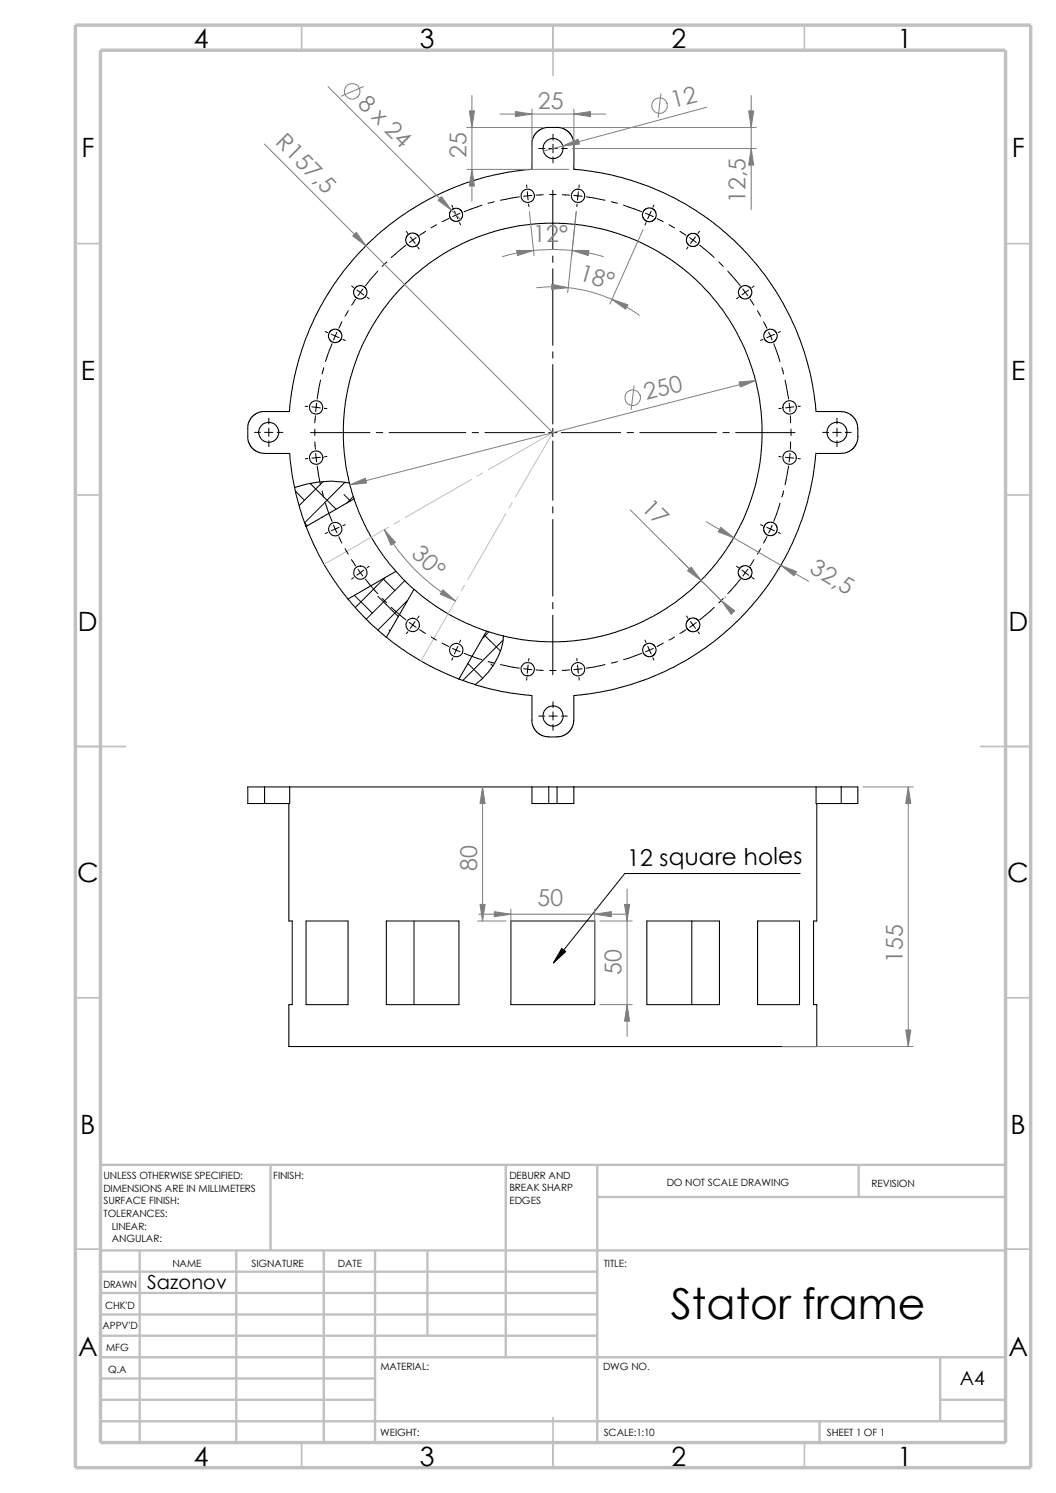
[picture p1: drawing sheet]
<svg xmlns="http://www.w3.org/2000/svg" width="210mm" height="297mm" viewBox="0 0 210 297" stroke-linecap="round" stroke-linejoin="round" font-family="sans-serif">
<g fill="none" stroke="#c0c0c0" stroke-width=".34">
<path d="M60 5v5M110 5v10M160 5v5M15 48.5h5M200 48.5h5M15 98.5h5M200 98.5h5M15 148.5h10M195 148.5h10M15 198.5h5M200 198.5h5M15 248.5h5"/>
<path d="M200 248.5h5M60 287v5M110 282v10M160 287v5"/>
</g>
<g fill="none" stroke="#c0c0c0" stroke-width=".47">
<path d="M53.8 231.7v17.1M100.6 231.7v38.3M118.8 231.7v55.3M118.8 238.1h81.2M170.8 231.7v6.4M200 231.7h-180v55.3M20 253h98.8M20 257.2h98.8M20 248.8h180M27.8 248.8v38.2M47 248.8v38.2M64.4 248.8v38.2"/>
<path d="M74.6 248.8v38.2M85 248.8v16.9M20 278.5h54.6M20 270h180M20 274.2h54.6M20 261.5h98.8M20 265.7h98.8M187 278.5h13M187 270v12.7M20 282.7h180M163 282.7v4.3"/>
</g>
<path d="M15 5h190v287h-190zM20 10h180v277h-180z" fill="none" stroke="#c0c0c0" stroke-width=".68" stroke-linecap="butt"/>
<g fill="none" stroke="#000" stroke-width=".2">
<path d="M103.3 39.2l-3.8 .6M104.7 36.8l.1 .5M104.9 38.1v.8M104.9 38.9l.1 .9M104.9 38.9l-.8 .2M105.8 38.9h-.9M107.1 29.5h1.2M108 38.7l-1.4 .1M109.2 29.5h1.6M109.3 38.7h1.3M109.9 37.8v11.9M110 26.7v1.2"/>
<path d="M110 28.7v1.7M110 31.2v1.2M111.7 29.5h1.1M111.8 38.7l1.5 .1M114.1 38.9h.8M114.9 38.9l.9 .2M114.9 38.9v.9M115 38.1l-.1 .8M115.2 36.8l-.1 .5M116.6 39.2l3.7 .6M69.9 56.9l.4 .3M70.7 59.5l-.8 1.2"/>
<path d="M71 57.7l.7 .5M71.7 58.2l.6 .5M71.7 58.2l-.5 .6M72.2 57.5l-.5 .7M73 59.1l.4 .3M75.1 53.9l-2.4 3M76.9 52.1l-.9 .9M80.7 48.8l-2.9 2.4M80.8 46l.3 .4M81.6 47.1l.5 .7M82.1 47.8l-.7 .5M82.1 47.8l.4 .6"/>
<path d="M82.8 47.3l-.7 .5M83.1 49.1l.3 .4M84.6 46l-1.2 .8M86.8 44.7l-1.1 .6M89.2 43.5l-1.3 .6M89.9 40.8l.1 .4M90.4 42l.7 1.5M91.4 44.3l.2 .4M91.5 42.4l-1.5 .7M95.8 40.8l-3.5 1.3M98.3 40.1l-1.2 .3M105.1 40.6l.1 .5"/>
<path d="M109.9 50.9v1.3M109.9 53.5v15.2M114.8 40.6l-.1 .5M121.6 40.1l1.2 .3M124 40.8l3.6 1.3M128.4 42.4l1.5 .7M128.5 44.3l-.2 .4M129.5 42l-.7 1.5M130 40.8l-.2 .4M130.7 43.5l1.2 .6M133.1 44.7l1.1 .6M135.2 46l1.2 .8"/>
<path d="M136.8 49.1l-.2 .4M137.2 47.3l.6 .5M137.8 47.8l-.5 .6M137.8 47.8l.7 .5M138.3 47.1l-.5 .7M139.1 46l-.3 .4M139.1 48.8l2.9 2.4M143 52.1l.8 .9M144.7 53.9l2.5 3M146.9 59.1l-.4 .3M147.7 57.5l.5 .7M148.2 58.2l-.6 .5"/>
<path d="M148.2 58.2l.5 .6M148.9 57.7l-.7 .5M149.2 59.5l.7 1.2M150 56.9l-.4 .3M63.8 75.6l-.7 3.8M64.4 73.2l-.3 1.2M64.7 66l.5 .2M65.9 66.5l1.5 .7M66 68.4l-1.3 3.5M67 66.1l-.7 1.5M68 64l-.6 1.3M68.2 67.5l.5 .2"/>
<path d="M69.3 61.8l-.7 1.1M109.9 70v1.2M109.9 72.5v11.9M150.6 61.8l.7 1.1M151.7 67.5l-.4 .2M151.8 64l.7 1.3M152.9 66.1l.6 1.5M153.9 68.4l1.2 3.5M154 66.5l-1.5 .7M155.2 66l-.4 .2M155.5 73.2l.3 1.2M156.1 75.6l.7 3.8"/>
<path d="M50.6 86h1.2M52.6 86h1.7M53.5 83.2v1.1M53.5 85.2v1.6M53.5 87.7v1.2M55.1 86h1.2M58.8 97.7l1.7 1.8M60.7 80.8l.5 .1M61.2 91.2l-.5 .1M61.7 96.2l5.1 5.1M61.8 86.1h11.8M62 80.9l.9 .1"/>
<path d="M62.6 85.4v1.3M62.6 87.9l.1 1.5M62.7 82.7l-.1 1.4M62.8 90.2l.1 1.7M62.9 81l.8 .2M62.9 81l-.1 .9M62.9 80.2v.8M63.1 92.7l.7 3.7M63.7 91l-1.7 .1M64.1 97.7l.2 1.2M64.3 95.8l-4.8 4.8M64.5 81.2l.5 .1"/>
<path d="M65 90.8l-.5 .1M68.4 98.4l1.3 1.3M68.6 95.9l-8 8.1M70.3 98.8l-1.3 1.3M74.8 86.1h1.3M77.4 86.1h15.2M93.9 86.1h1.3M96.4 86.1h11.9M109.1 86.1h1.7M109.9 85.2v1.7M109.9 87.7v11.8M111.6 86.1h11.8"/>
<path d="M124.7 86.1h1.3M127.3 86.1h15.2M143.8 86.1h1.2M146.3 86.1h11.8M154.9 90.8l.5 .1M155.4 81.2l-.5 .1M155.8 97.7l-.3 1.2M156.2 91l.9 .1M156.8 92.7l-.7 3.7M156.9 80.2l.2 .8M157.1 81l-.9 .2M157.1 91.1h.8"/>
<path d="M157.1 81v.9M157.1 91.1l-.2 .8M157.1 90.2v.9M157.2 82.7v1.4M157.2 87.9v1.5M157.3 85.4v1.3M157.9 80.9l-.8 .1M158.7 91.2l.5 .1M159.2 80.8l-.5 .1M163.6 86h1.2M165.6 86h1.7M166.5 83.2v1.1"/>
<path d="M166.5 85.2v1.6M166.5 87.7v1.2M168.1 86h1.2M60.7 104.1l.4 .5M63.9 102.9l.1 .1M64.7 100.1l1.3 3.6M65.2 105.9l-.5 .2M66.3 104.5l.7 1.5M67.4 106.8l.6 1.2M67.4 104.9l-1.5 .7M68.6 109.1l.7 1.1M68.7 104.4l-.5 .2"/>
<path d="M69.9 111.3l.8 1.3M70.3 114.9l-.4 .3M70.5 118.4l3.5 3.6M71.2 113.2l1 1.4M72.3 113.4l-1.3 1M72.7 115.2l2.4 2.9M73.4 112.6l-.4 .3M75.1 118.6l4.1 4M76 119l.9 .9M76.2 115.1l2.3 2.4M76.5 114.9l-5.8 6M80.5 115.5l-7.7 7.7"/>
<path d="M81.1 119.4l-6 5.9M109.9 100.8v1.3M109.9 103.3v15.3M109.9 119.8v1.3M143.8 119l-.8 .9M146.5 112.6l.4 .3M147.2 115.2l-2.5 2.9M147.6 113.4l.6 .5M148.2 113.9l.7 .5M148.2 113.9l-.5 .7M148.7 113.2l-.5 .7M149.6 114.9l.4 .3"/>
<path d="M149.9 111.3l-.7 1.3M151.3 104.4l.4 .2M151.3 109.2l-.7 1M152.5 104.9l1.5 .7M152.5 106.8l-.7 1.2M153.5 104.5l-.6 1.5M154.8 105.9l.4 .2M155.1 100.1l-1.2 3.6M77.4 125.3l.2 .2M77.8 120.8l2.9 2.5M81.1 125.7l-.3 .4M81.4 123.8l.7 .5"/>
<path d="M82.1 124.3l.7 .5M82.1 124.3l-.5 .7M82.5 123.7l-.4 .6M83.4 122.6l-.3 .4M83.4 125.3l1.2 .7M85.7 126.7l1.1 .6M87.9 127.9l1.3 .7M90 129l1.5 .7M90 130.9l-.1 .4M91.1 128.6l-.7 1.5M91.6 127.3l-.2 .5M92.3 130l3.5 1.2"/>
<path d="M93 132l3 3M96.3 126.3l3.3 3.2M97.1 131.6l1.2 .3M97.2 125.7l-1.3 1.3M97.6 132.1l.4 .4M99.5 132.2l3.8 .7M100.1 127.3l-8.1 8.1M104.1 133.1h.8M104.8 134.8l-.1 .5M104.9 133.1v.8M104.9 133.1l.9 .1M105 132.3l-.1 .8"/>
<path d="M105.2 131l-.1 .5M106.6 133.3h1.4M109.3 133.4h1.3M109.9 122.4v11.8M110 139.6v1.2M113.3 133.3h-1.5M114.7 131l.1 .5M114.9 132.3v.8M114.9 133.1l-.8 .1M114.9 133.1l.1 .8M115.1 134.8l.1 .5M115.8 133.1h-.9"/>
<path d="M120.3 132.2l-3.7 .7M122.8 131.6l-1.2 .3M127.6 130l-3.6 1.2M128.3 127.3l.2 .5M128.8 128.6l.7 1.5M129.8 130.9l.2 .4M129.9 129l-1.5 .7M131.9 127.9l-1.2 .7M134.2 126.7l-1.1 .6M136.4 125.3l-1.2 .7M136.6 122.6l.2 .4M137.3 123.7l.5 .6"/>
<path d="M137.8 124.3l.5 .7M137.8 124.3l-.6 .5M138.5 123.8l-.7 .5M138.8 125.7l.3 .4M142 120.8l-2.9 2.5M107.1 142.5h1.2M109.2 142.5h1.6M110 141.6v1.7M110 144.1v1.2M111.7 142.5h1.1M159.1 173.8h-34.9l-14.1 17.8"/>
</g>
<g fill="none" stroke="#000" stroke-width=".21">
<path d="M105.8 28.7v5a52.4 52.4 0 0 0-48.2 48.1M110.8 25.3l.9 .1 1 .6 .7 .5 .5 1 .2 1.2v5M110.8 25.4h-2.2l-1.3 .5-1.1 1.2-.3 .7-.2 .9M114.1 33.7a52.6 52.6 0 0 1 48.2 48.2h5.5l1.4 .6 .7 .7 .5 1 .2 1v1.7M70.5 57.4l-.2 .9 .2 .6 .5 .4 .5 .2 .5-.1 .8-.6 .2-.5-.1-.5-.6-.8-.5-.2-.5 .1-.5 .2-.3 .4M90 41.6l-.3 .3-.3 .5 .1 1 .4 .4 .5 .2 1-.1 .3-.3 .3-.5v-.7l-.2-.4-.8-.6h-.6l-.3 .2M128.4 43.9l.6 .2h.5l.5-.3 .3-.4 .2-.5v-.5l-.3-.5-.4-.4-.5-.1h-.5l-.8 .6-.2 .6v.5l.3 .5 .4 .3M147 58.8l.4 .5 .6 .2 .9-.2 .4-.4 .2-.6v-.5l-.3-.5-.8-.5-.6 .1-.5 .2-.4 .9 .2 .8M154.4 66.1l-.4-.4-.6-.2-.9 .2-.4 .4-.2 .5 .2 .9 .8 .6 .5 .1 .5-.2 .6-.8 .1-.6-.2-.4M49.3 85.2v2.1l.1 .7 .6 1 1 .8 .7 .3 .9 .1h5l.5 4.5 .5 2.2M57.6 81.9h-5.5l-.7 .1-.9 .6-.6 .6-.5 1.1-.2 .9M69.5 96.1a41.6 41.6 0 0 1 37-51.5 41.6 41.6 0 0 1 45 44.7 41.6 41.6 0 0 1-51.4 37.2 13.3 13.3 0 0 1-5.6 9.7 51.5 51.5 0 0 0 11.2 2.2"/>
<path d="M70.4 99.2l-9.5 5.5M170.6 86.9l-.1 .9-.5 1-.6 .7-1 .5-1.1 .2h-5a52.5 52.5 0 0 1-48.2 48.2v4.9l-.1 .8-.4 1-.7 .7-1 .6-1.1 .2h-1.7l-.9-.1-.9-.4-.8-.7-.5-.8-.2-.9v-5.3M60.8 104.7l-1.1-3.4-1.1-4.3a21.3 21.3 0 0 1 10.9-.9 41 41 0 0 0 9.2 17.6M60.9 104.7a50.1 50.1 0 0 0 8.3 14.5M78.7 113.7l-9.5 5.5M78.7 113.7a42 42 0 0 0 18.1 11.9M82.3 117.2l-5.5 9.6a56.8 56.8 0 0 1-7.6-7.6M152 104.6l-.1 1.1 .7 .7 1.1 .1 .7-.6 .1-1.1-.6-.7-.4-.2h-.7l-.4 .2-.3 .5M76.8 126.7a51.8 51.8 0 0 0 14.5 8.4M91.3 135.1l3.2 1.1M96.8 125.6l-5.5 9.5M96.8 125.6l3.3 .9"/>
<path d="M137.2 123.1l-.5 .3-.2 .6-.1 .5 .2 .5 .3 .4 .6 .2 .5 .1 .5-.2 .4-.3 .2-.5 .1-.5-.2-.6-.8-.6-.5-.1-.5 .2M52.6 156.5h5M52.6 156.5v3.4M52.6 156.5h-3.3v3.4h3.3M57.4 159.9v23.3h.7v16.7h-.7v8.3h105v-8.3h-.6v-16.7h.6v-23.3M57.6 156.5h48.2M57.6 156.5v3.4h-5M105.8 156.5v3.4h3.3M105.8 156.5h3.3M109.1 156.5v3.4M109.1 156.5h1.7M109.1 159.9h1.7"/>
<path d="M110.8 156.5v3.4M110.8 156.5h3.3M114.1 156.5v3.4h-3.3M114.1 156.5h48.2M162.3 156.5h5M162.3 156.5v3.4h5M167.3 156.5h3.3v3.4h-3.3M167.3 156.5v3.4M60.9 183.2h8.3v16.7h-8.3zM76.8 183.2h14.5v16.7h-14.5zM82.3 183.2v16.7M101.6 183.2h16.7v16.7h-16.7z"/>
<path d="M128.7 183.2h14.4v16.7h-14.4zM137.6 183.2v16.7M150.7 183.2h8.3v16.7h-8.3z"/>
<circle cx="104.9" cy="39" r="1.32"/>
<circle cx="110" cy="29.5" r="1.99"/>
<circle cx="115" cy="39" r="1.34"/>
<circle cx="82.1" cy="47.8" r="1.37"/>
<circle cx="137.8" cy="47.7" r="1.29"/>
<circle cx="66.7" cy="66.8" r="1.33"/>
<circle cx="53.4" cy="86" r="1.99"/>
<circle cx="62.9" cy="91" r="1.35"/>
<circle cx="62.9" cy="81" r="1.34"/>
<circle cx="157" cy="91" r="1.34"/>
<circle cx="157" cy="81" r="1.34"/>
<circle cx="166.4" cy="86" r="2.01"/>
<circle cx="66.7" cy="105.3" r="1.32"/>
<circle cx="71.7" cy="113.9" r="1.32"/>
<circle cx="148.2" cy="113.9" r="1.38"/>
<circle cx="82.1" cy="124.3" r="1.34"/>
<circle cx="90.7" cy="129.3" r="1.35"/>
<circle cx="104.9" cy="133.1" r="1.32"/>
<circle cx="115" cy="133.1" r="1.35"/>
<circle cx="129.1" cy="129.3" r="1.34"/>
<circle cx="110" cy="142.4" r="2.02"/>
</g>
<g fill="none" stroke="#c0c0c0" stroke-width=".2">
<path d="M109.8 38.7h.3M109.8 38.6l.3 .3M109.9 29.5h.3M109.9 29.4l.3 .3M109.9 38.6v.3M110 29.4v.3M110.1 38.6l-.3 .3M110.1 29.4l-.3 .3M93.8 95.4l-13.2 7.6M96 94.1l-1.1 .6M97.1 93.5l12.8-7.4-7.4 12.8M101.9 100l-.7 1.1"/>
<path d="M77.3 104.9l-12.8 7.4M79.5 103.6l-1.1 .6M91.1 118.7l-7.4 12.8M92.4 116.5l-.7 1.1M100.6 102.2l-7.6 13.2"/>
</g>
<g fill="none" stroke="#808080" stroke-width=".2">
<path d="M65.2 17.2l26.5 26.5M72.3 17.2l-4.4 1.9M93.9 19v21M131.4 18.6l-.5 4.8M149.4 19v22.7M52.6 28.7l57.3 57.4M92.8 25.4h15.3M92.8 33.7h20.3M99.4 22.7h21.1M105.8 21.7v11M111.8 25.4h38.6M113.8 29.5h36.6"/>
<path d="M114.1 21.7v11M140.5 21.3l-32.4 8.8M105.3 42.1l.9 8.7M106.7 57.2a28.9 28.9 0 0 1 20.5 5.5M113.7 50.8l.9-8.7-1.7 16.1M120 51.1a35.8 35.8 0 0 0-20.1 0M127.9 45.7l-6.6 14.8M126.1 76.8l-.6 4.7M150.3 75.7l-80.7 20.7M76.5 105.4a38.6 38.6 0 0 0 14.1 14.1M125.3 101.4l18.2 18.1M134.9 111l4.5 4.5"/>
<path d="M140.1 114.8h.1M140.5 103.8l20.3 11.9M144.1 118.8h.1M145.5 107.9h.1M154.8 113.3h.1M96 156.5v26.7M171.6 156.5h10M180.6 156.5v51.7M124.7 176.9v29.3M95 183.2h5.6M95.2 181.9h29.4M101.6 180.8v18.1"/>
<path d="M118.3 180.8v18.1M119.3 199.9h6.4M119.3 183.2h6.4M155.6 208.2h26"/>
<circle cx="70" cy="18.2" r="1.56"/>
<circle cx="131.2" cy="21" r="1.57"/>
<circle cx="125.8" cy="79.1" r="1.56"/>
</g>
<g fill="#808080" stroke="#808080" stroke-width=".2">
<path d="M76.5 105.4l2.2 2.5-.9 .6z"/>
<path d="M88.1 117.3l2.5 2.2-3.1-1.3z"/>
<path d="M69.6 96.4l3.1-1.3 .2 1z"/>
<path d="M136.7 113.5l.8-.7 1.9 2.7z"/>
<path d="M147 76l3.3-.3-3.1 1.3z"/>
<path d="M143.5 119.5l2.6 2-.7 .7z"/>
<path d="M143.3 104.9l2.7 2.1-3.2-1.2z"/>
<path d="M155.3 112.5l3.1 1.2-.5 .9z"/>
<path d="M70.1 46.9l.8-.7 1.9 2.7z"/>
<path d="M102.5 22.2l3.3 .5-3.3 .5z"/>
<path d="M114.1 22.7l3.3-.5v1z"/>
<path d="M111.9 29l3.1-1.3 .2 1z"/>
<path d="M93.9 33.7l.5 3.3h-1.1z"/>
<path d="M87.8 39.1l2 2.7-2.7-2z"/>
<path d="M93.3 22.1h1.1l-.5 3.3z"/>
<path d="M102.7 49.8h3.4l-3.2 1z"/>
<path d="M113.8 49.8h3.3l-.1 1z"/>
<path d="M109.7 56.6l3.3 .6-3.3 .4z"/>
<path d="M121.7 59.6l3.2 1-.5 .9z"/>
<path d="M148.9 22.1h1l-.5 3.3z"/>
<path d="M149.4 29.5l.5 3.4h-1z"/>
<path d="M98.3 181.4l3.3 .5-3.3 .5z"/>
<path d="M118.3 181.9l3.3-.5v1z"/>
<path d="M124.7 199.9l.5 3.3h-1z"/>
<path d="M124.2 179.9h1l-.5 3.3z"/>
<path d="M95.5 179.9h1l-.5 3.3z"/>
<path d="M96 156.5l.5 3.4h-1z"/>
<path d="M180.6 156.5l.5 3.4h-1z"/>
<path d="M180.1 204.9h1l-.5 3.3z"/>
</g>
<path d="M111.7 188.7l.8 .6-2.4 2.3z" fill="#000" stroke="#000" stroke-width=".2"/>
<text font-size="8.5" x="133.4" y="262.4">Stator frame</text>
<g font-size="5.3">
<text x="38.5" y="9.6">4</text>
<text x="83.5" y="9.6">3</text>
<text x="133.5" y="9.6">2</text>
<text x="178.5" y="9.6">1</text>
<text x="16.2" y="31.3">F</text>
<text x="201.2" y="31.3">F</text>
<text x="16" y="75.6">E</text>
<text x="201.1" y="75.6">E</text>
<text x="15.5" y="125.6">D</text>
<text x="200.6" y="125.6">D</text>
<text x="15.3" y="175.6">C</text>
<text x="200.3" y="175.6">C</text>
<text x="16" y="225.6">B</text>
<text x="201" y="225.6">B</text>
<text x="15.5" y="269.8">A</text>
<text x="200.5" y="269.8">A</text>
<text x="38.5" y="291.6">4</text>
<text x="83.5" y="291.6">3</text>
<text x="133.5" y="291.6">2</text>
<text x="178.5" y="291.6">1</text>
</g>
<g font-size="4.6" fill="#808080">
<text x="71" y="20.8" transform="rotate(45 71 20.8)">8 х 24</text>
<text x="106.9" y="21.8">25</text>
<text x="133.9" y="21.5" transform="rotate(-14 133.9 21.5)">12</text>
<text x="54.6" y="28.5" transform="rotate(45 54.6 28.5)">R157,5</text>
<text x="92.8" y="31.4" transform="rotate(-90 92.8 31.4)">25</text>
<text x="148.3" y="40.4" transform="rotate(-90 148.3 40.4)">12,5</text>
<text x="106" y="48.2" transform="rotate(-1 106 48.2)">12°</text>
<text x="115" y="55.7" transform="rotate(16 115 55.7)">18°</text>
<text x="128.5" y="79.7" transform="rotate(-14 128.5 79.7)">250</text>
<text x="127.4" y="101.3" transform="rotate(45 127.4 101.3)">17</text>
<text x="81.6" y="110.4" transform="rotate(44 81.6 110.4)">30°</text>
<text x="160.8" y="113.9" transform="rotate(30 160.8 113.9)">32,5</text>
<text x="94.9" y="173.2" transform="rotate(-90 94.9 173.2)">80</text>
<text x="106.9" y="180.3" transform="rotate(-1 106.9 180.3)">50</text>
<text x="179.5" y="191.7" transform="rotate(-90 179.5 191.7)">155</text>
<text x="123.6" y="193.9" transform="rotate(-90 123.6 193.9)">50</text>
</g>
<text font-size="4.6" x="124.7" y="172.3" transform="rotate(-1 124.7 172.3)">12 square holes</text>
<g font-size="3.9">
<text x="29.3" y="256.4">Sazonov</text>
<text x="190.9" y="275.5">A4</text>
</g>
<g font-size="2">
<text x="20.6" y="234.6">UNLESS OTHERWISE SPECIFIED:</text>
<text x="20.6" y="237.1">DIMENSIONS ARE IN MILLIMETERS</text>
<text x="20.6" y="239.6">SURFACE FINISH:</text>
<text x="54.4" y="234.6">FINISH:</text>
<text x="101.3" y="239.5">EDGES</text>
<text x="101.3" y="234.5">DEBURR AND</text>
<text x="101.3" y="237">BREAK SHARP</text>
<text x="132.6" y="236">DO NOT SCALE DRAWING</text>
<text x="173.3" y="236.2">REVISION</text>
<text x="20.6" y="242.1">TOLERANCES:</text>
<text x="22.2" y="244.6">LINEAR:</text>
<text x="22.2" y="247.1">ANGULAR:</text>
<text x="50" y="252">SIGNATURE</text>
<text x="67.2" y="252">DATE</text>
<text x="120.1" y="252">TITLE:</text>
<text x="20.6" y="256.2">DRAWN</text>
<text x="34.3" y="252.1">NAME</text>
<text x="20.9" y="260.4">CHK'D</text>
<text x="20.4" y="264.5">APPV'D</text>
<text x="21.1" y="268.8">MFG</text>
<text x="21.5" y="273.1">Q.A</text>
<text x="75.6" y="272.5">MATERIAL:</text>
<text x="119.9" y="272.5">DWG NO.</text>
<text x="75.6" y="285.6">WEIGHT:</text>
<text x="120.1" y="285.6">SCALE:1:10</text>
<text x="164.5" y="285.6">SHEET 1 OF 1</text>
</g>
</svg>
